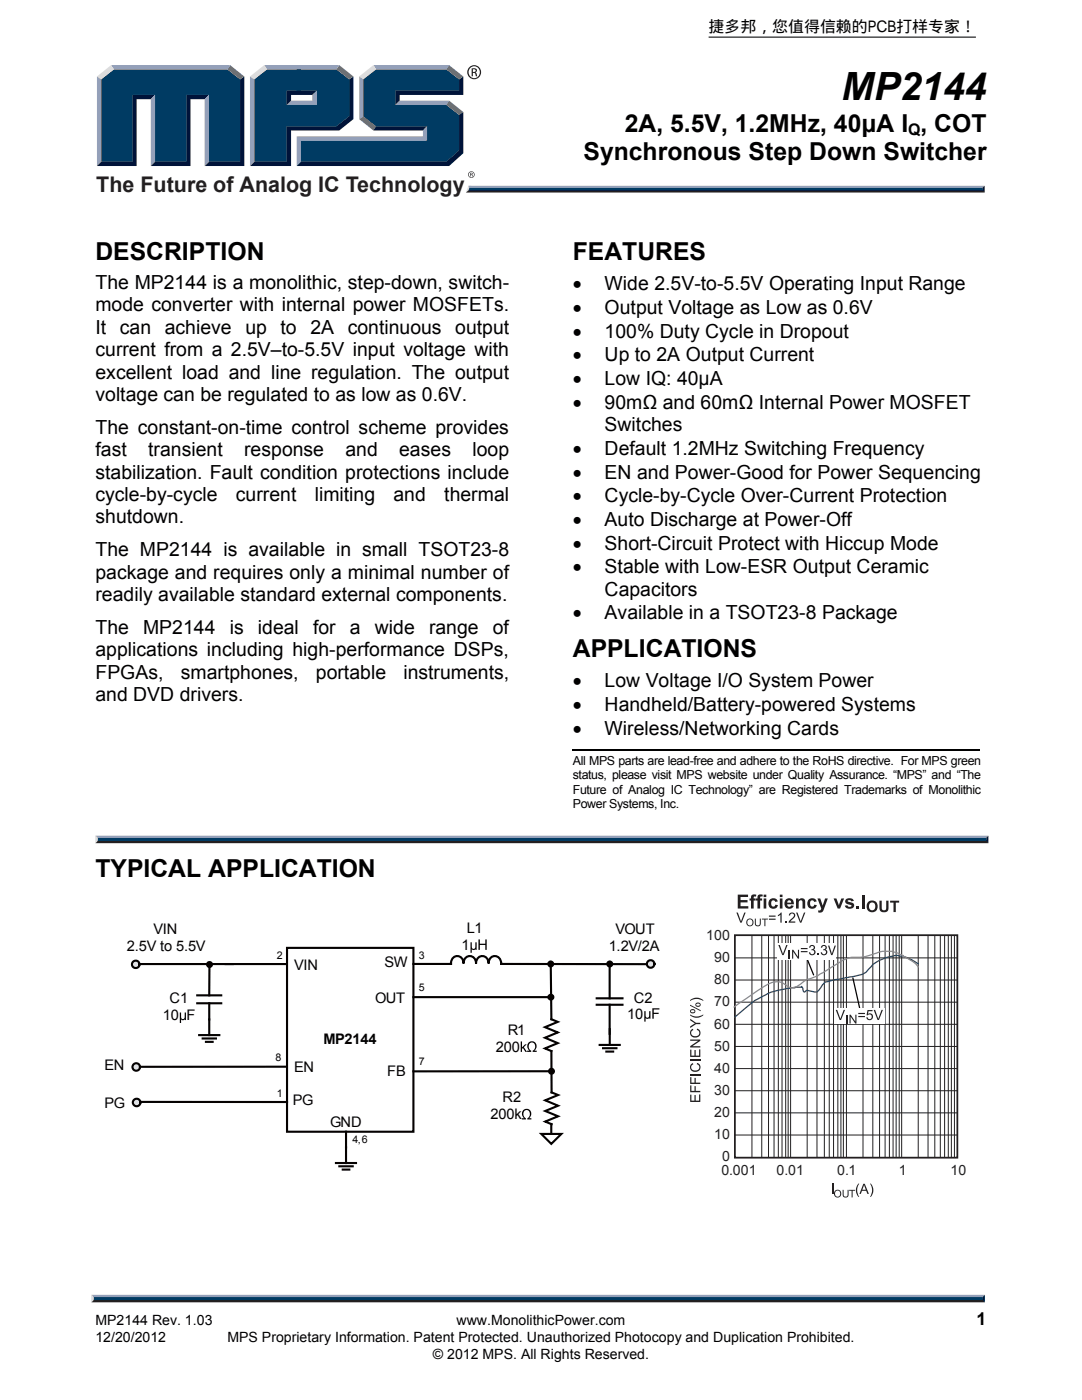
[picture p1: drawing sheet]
<svg xmlns="http://www.w3.org/2000/svg" width="216mm" height="279mm" viewBox="0 0 216 279" stroke-linecap="round" stroke-linejoin="round" font-family="sans-serif">
<path d="M93.5 37.1h.6l-.5 1.3h-.6z" fill="#dcddde"/>
<path d="M93.5 37.1h103l-.4 .7h-102.3z" fill="#94a0b9"/>
<path d="M93 38.4l.8-.6h102.3l.4 .6z" fill="#231f20"/>
<path d="M196.5 37.1v1.3l-.4-.4v-.5z" fill="#001339"/>
<path d="M93.7 37.5h102.4v.5h-102.6z" fill="#003b63"/>
<path d="M58.1 20.1h4.2l.9 .8h-6z" fill="#94a0b9"/>
<g fill="#003b63">
<path d="M20.2 15.8l2.5-2h22.7l2.5 2v16.5h-6.2v-13.3h-4.5v13.3h-6.3v-13.3h-4.5v13.3h-6.2z"/>
<path d="M50.7 15.8l2.6-2h6.8v4.3h-2.9v2.8h6v-2.8h-4v-4.3h7.9l2.6 2v7.4l-2.6 2h-9.9v7.1h-6.5z"/>
<path d="M60 28h25.1v-2.8h-10.1l-2.6-2v-7.4l2.6-2h14l2.6 2v2.3h-12.7v2.8h10.1l2.6 2v7.1l-2.6 2.3h-29z"/>
</g>
<path d="M74.5 13h15.1l-.6 .8h-13.9z" fill="#94a0b9"/>
<path d="M71.7 15.3l2.8-2.3 .6 .8-2.6 2z" fill="#dcddde"/>
<path d="M71.7 15.3l.8 .5v7.4l-.8 .6z" fill="#94a0b9"/>
<path d="M71.7 23.8l.8-.6 2.6 2-.6 .8z" fill="#547194"/>
<path d="M75.1 25.2h10.1l-.8 .8h-9.9z" fill="#001339"/>
<g fill="#94a0b9">
<path d="M59.2 27.2h25.2v-1.2l.8-.8v2.8h-25.1z"/>
<path d="M59.2 27.2l.9 .8v4.3l-.9 .8z"/>
</g>
<path d="M78.9 18.1h12.7v-2.3l.8-.5v3.7h-12.6v1.1l-.9 .8z" fill="#001339"/>
<path d="M79.8 20.1h9.8l-.6 .8h-10.1z" fill="#94a0b9"/>
<path d="M89.6 20.1l2.8 2.3-.8 .5-2.6-2z" fill="#547194"/>
<g fill="#001339">
<path d="M60.1 32.3h28.9l2.6-2.3v-7.1l.8-.5v8.2l-2.8 2.5h-30.4z"/>
<path d="M57.2 25.2h9.9l2.6-2v-7.4l.8-.5v8.5l-2.8 2.2h-9.6v7.1h-8.2l.8-.8h6.5z"/>
</g>
<path d="M67.7 13l2.8 2.3-.8 .5-2.6-2z" fill="#547194"/>
<path d="M52.7 13h15l-.6 .8h-13.8z" fill="#94a0b9"/>
<path d="M49.9 15.3l2.8-2.3 .6 .8-2.6 2z" fill="#dcddde"/>
<g fill="#94a0b9">
<path d="M49.9 15.3l.8 .5v16.5l-.8 .8z"/>
<path d="M62.3 19l.9-.9v2.8l-.9-.8z"/>
</g>
<g fill="#001339">
<path d="M57.2 18.1h6l-.9 .9h-4.2v1.1l-.9 .8z"/>
<path d="M47.9 15.8l.8-.5v17.8h-7.9l.9-.8h6.2z"/>
</g>
<path d="M45.9 13l2.8 2.3-.8 .5-2.5-2z" fill="#547194"/>
<path d="M22.2 13h23.7l-.5 .8h-22.7z" fill="#94a0b9"/>
<path d="M19.3 15.3l2.9-2.3 .5 .8-2.5 2z" fill="#dcddde"/>
<path d="M19.3 15.3l.9 .5v16.5l-.9 .8z" fill="#94a0b9"/>
<path d="M26.4 19h4.5l-.8 .8h-2.8v13.3h-8l.9-.8h6.2z" fill="#001339"/>
<path d="M30.9 19v13.3l-.8 .8v-13.3z" fill="#94a0b9"/>
<path d="M37.2 19h4.5l-.9 .8h-2.8v13.3h-7.9l.8-.8h6.3z" fill="#001339"/>
<path d="M41.7 19v13.3l-.9 .8v-13.3z" fill="#94a0b9"/>
<path d="M89.6 13l2.8 2.3-.8 .5-2.6-2z" fill="#547194"/>
<g fill="#231f20">
<path d="M18.7 259.2h177.4l.4 .7h-178.3z"/>
<path d="M93.2 14.4a1.4 1.4 0 0 1 2.8 0 1.4 1.4 0 0 1-2.8 0zM93.5 14.4a1.16 1.16 0 0 0 2.3 0 1.16 1.16 0 0 0-2.3 0zM94.1 13.7a.64 .64 0 0 1 .7-.1 .64 .64 0 0 1 .3 .6l-.2 .3 .2 .1 .1 .6h-.2l-.2-.5-.3-.1h-.1v.6h-.3zM94.4 13.8v.6l.5-.2-.1-.3z"/>
<path d="M93.4 34.8a.65 .65 0 0 1 1.3 0 .65 .65 0 0 1-1.3 0zM93.5 34.8a.55 .55 0 0 0 1.1 0 .55 .55 0 0 0-1.1 0zM93.8 34.5l.5 .1-.1 .3 .1 .3-.3-.3-.2 .3zM93.9 34.6v.2h.2l.1-.2z"/>
</g>
<path d="M18.3 258.4h178.2l-.4 .8h-177.4z" fill="#94a0b9"/>
<path d="M196.5 258.4v1.5l-.4-.4v-.6z" fill="#001339"/>
<path d="M18.7 258.9h177.4v.6h-177.4z" fill="#003b63"/>
<path d="M18.2 258.4l.5 .5v.5l-.5 .5z" fill="#dcddde"/>
<path d="M114.3 149.7h81.3" fill="none" stroke="#000" stroke-width=".34"/>
<path d="M19.5 167.5h177.3l.4 .8h-178.1z" fill="#231f20"/>
<path d="M19.1 166.8h178.1l-.4 .7h-177.3z" fill="#94a0b9"/>
<path d="M197.2 166.8v1.5l-.4-.5v-.6z" fill="#001339"/>
<path d="M19.5 167.2h177.3v.6h-177.3z" fill="#003b63"/>
<path d="M19 166.8l.5 .4v.6l-.5 .5z" fill="#dcddde"/>
<path d="M57.3 189.2h25.2v36.7h-25.2z" fill="#fff"/>
<path d="M39.4 198.6h4.7M57.3 189.2h25.2v36.7h-25.2zM82.5 192.4h7.5M39.4 200.2h4.7M39.7 206.6h4.1M40.4 207.3h2.7M41.1 207.9h1.3M41.8 203.5v3.1M110 213.8h-27.5" fill="none" stroke="#050100" stroke-width=".42"/>
<circle cx="110" cy="213.8" r=".69" fill="#050100"/>
<path d="M41.8 192.5v6.1M41.8 200.2v3.3" fill="none" stroke="#050100" stroke-width=".42"/>
<circle cx="41.8" cy="192.5" r=".7" fill="#050100"/>
<path d="M67 232.1h4M67.7 232.8h2.7M68.4 233.4h1.3M69 229v3.1" fill="none" stroke="#050100" stroke-width=".42"/>
<path d="M35.9 202.1h.2v.6a.43 .43 0 0 0 .4 .7 .43 .43 0 0 0 .4-.7v-.6h.2v1.5h-.2v-.2a.44 .44 0 0 1-.8 0v.8h-.2z" fill="#050100"/>
<path d="M57.1 212.9h-29.2" fill="none" stroke="#050100" stroke-width=".42"/>
<circle cx="27.2" cy="212.9" r=".75" fill="#dee5f1"/>
<g fill="none" stroke="#050100" stroke-width=".42">
<path d="M28 219.9h29.3"/>
<circle cx="27.2" cy="212.9" r=".75"/>
</g>
<g fill="#050100">
<path d="M128.6 201.8h.2v.6a.43 .43 0 0 0 .4 .7 .43 .43 0 0 0 .3-.7v-.6h.3v1.5h-.2v-.2a.44 .44 0 0 1-.8 .1v.7h-.2z"/>
<path d="M130.2 201.2h1.4v.3h-1.2v.6h1v.3h-1v.9h-.2z"/>
</g>
<path d="M27.8 192.4h29.3" fill="none" stroke="#050100" stroke-width=".42"/>
<circle cx="27.1" cy="192.5" r=".74" fill="#dee5f1"/>
<g fill="none" stroke="#050100" stroke-width=".42">
<path d="M110.1 218l1.3 .5-2.6 1.1 2.6 1.1-2.6 1 2.6 1.1-2.6 1 1.3 .6"/>
<circle cx="27.1" cy="192.5" r=".74"/>
</g>
<path d="M108 226.3h4l-2 2z" fill="#fff"/>
<path d="M109.9 192.4l.1 11 1.3 .5-2.5 1.1 2.5 1-2.5 1.1 2.5 1.1-2.5 1 1.2 .6M108 226.3h4l-2 2zM110 224.3v2" fill="none" stroke="#050100" stroke-width=".42"/>
<circle cx="109.9" cy="192.4" r=".7" fill="#050100"/>
<path d="M110 209.8l.1 8.2" fill="none" stroke="#050100" stroke-width=".42"/>
<circle cx="129.8" cy="192.4" r=".75" fill="#dee5f1"/>
<g fill="none" stroke="#050100" stroke-width=".42">
<path d="M119.1 199.2h5.1M121.7 192.4l-.1 6.8M119.1 200.5h5.1M119.7 208.5h4M120.3 209.2h2.7M121 209.9h1.3M121.6 200.5l.1 8"/>
<circle cx="129.8" cy="192.4" r=".75"/>
</g>
<circle cx="121.7" cy="192.4" r=".7" fill="#050100"/>
<g fill="#050100">
<path d="M103.9 207.8h.3v1.2l.6-.6h.3l-.6 .6 .7 .9h-.4l-.5-.7-.1 .1v.6h-.3z"/>
<path d="M105.5 208a1 1 0 0 1 1.5 .3 1 1 0 0 1-.4 1.4h.5v.2h-.8v-.2a.81 .81 0 0 0 .5-1 .81 .81 0 0 0-1-.6 .96 .96 0 0 0 .2 1.6v.2h-.8v-.2h.4a1.11 1.11 0 0 1-.1-1.7z"/>
<path d="M104.5 221.5a1 1 0 0 1 1.4 .2 1 1 0 0 1-.3 1.5h.4v.2h-.8v-.2a.81 .81 0 0 0 .6-1 .81 .81 0 0 0-1.1-.6 .96 .96 0 0 0 .2 1.6v.2h-.8v-.2h.5a1.11 1.11 0 0 1-.1-1.7z"/>
</g>
<path d="M69 225.9v3.1" fill="none" stroke="#050100" stroke-width=".42"/>
<circle cx="27.3" cy="220" r=".75" fill="#dee5f1"/>
<g fill="none" stroke="#050100" stroke-width=".42">
<path d="M82.5 199h27.4"/>
<circle cx="27.3" cy="220" r=".75"/>
</g>
<circle cx="109.9" cy="199" r=".7" fill="#050100"/>
<path d="M90 192.4a1.28 1.28 0 0 1 1.2-1.6 1.28 1.28 0 0 1 1.3 1.5 1.27 1.27 0 0 1 1.2-1.5 1.27 1.27 0 0 1 1.3 1.5 1.27 1.27 0 0 1 1.2-1.5 1.27 1.27 0 0 1 1.3 1.5 1.29 1.29 0 0 1 1.3-1.5 1.29 1.29 0 0 1 1.2 1.6M100 192.4h29.1" fill="none" stroke="#050100" stroke-width=".42"/>
<g fill="#050100">
<path d="M93.9 188.1h.2v.6a.43 .43 0 0 0 .4 .7 .43 .43 0 0 0 .4-.7v-.6h.2v1.5h-.2v-.2a.44 .44 0 0 1-.8 0v.7h-.2z"/>
<path d="M95.5 187.5h.3v.8h1v-.8h.3v2.1h-.3v-1h-1v1h-.3z"/>
</g>
<path d="M146.6 186.6h44.4v44.4h-44.4z" fill="none" stroke="#231f20" stroke-width=".35"/>
<g fill="none" stroke="#231f20" stroke-width=".2">
<path d="M146.7 195.6h44.2M146.7 191.2h44.2M150 186.7v44.2M152 186.7v44.2M153.3 186.7v44.2M154.4 186.7v44.2M155.3 186.7v44.2M156 186.7v44.2M156.8 186.7v44.2M157.3 186.7v44.2M157.8 186.7v44.2M161.1 186.7v44.2"/>
<path d="M163 186.7v44.2M164.5 186.7v44.2M165.5 186.7v44.2M166.3 186.7v44.2M167.2 186.7v44.2M167.8 186.7v44.2M168.3 186.7v44.2M168.9 186.7v44.2M172.2 186.7v44.2M174.2 186.7v44.2M175.5 186.7v44.2M176.6 186.7v44.2"/>
<path d="M177.5 186.7v44.2M178.2 186.7v44.2M178.8 186.7v44.2M179.4 186.7v44.2M179.9 186.7v44.2M183.2 186.7v44.2M185.2 186.7v44.2M186.5 186.7v44.2M187.6 186.7v44.2M188.5 186.7v44.2M189.2 186.7v44.2M189.8 186.7v44.2"/>
<path d="M190.4 186.7v44.2M146.7 217.7h44.2M146.7 213.3h44.2M146.7 208.8h44.2M146.7 204.4h44.2M146.7 200h44.2M146.7 226.5h44.2M146.7 222.1h44.2"/>
</g>
<path d="M183.2 192.4a6.5 6.5 0 0 0-7.1-1l-1.9 1.1-.9 .9a3.7 3.7 0 0 1-2.9 1.5l-4.9 .9a1.63 1.63 0 0 0-1.7 1.3l-.8 .9-1.6-.3a.64 .64 0 0 0-.8 .3l-.3-.1-.2-.9-.1-.1-.2 .1a17.1 17.1 0 0 0-9.8 3.1l-3.4 2.9" fill="none" stroke="#323362" stroke-width=".25"/>
<path d="M183.2 193a6.1 6.1 0 0 0-2.3-1.8l-.5-.4-.1 .1a2.97 2.97 0 0 0-2-.9l-.8-.1a4.6 4.6 0 0 0-2.6 .3 10.1 10.1 0 0 1-5 .8l-.5 .2a11.2 11.2 0 0 0-3.6 1.9l-2.7 1.6-1.2 .5a3.7 3.7 0 0 0-2.2 1.2 2.16 2.16 0 0 1-3.3-.1 3.4 3.4 0 0 0-3.7 .5l-6.2 4.2" fill="none" stroke="#a65ca4" stroke-width=".25"/>
<g fill="#231f20">
<path d="M147.2 178.5h2.1v.5h-1.5v.6h1.4v.5h-1.4v.8h1.5v.4h-2.1z"/>
<path d="M150 178.7l.3-.2 .6 .1-.1 .3-.4 .1v.3h.4v.4h-.4v1.6h-.5v-1.6h-.3v-.4h.3z"/>
<path d="M151.3 178.7l.3-.2 .6 .1-.1 .3-.4 .1v.3h.4v.4h-.4v1.6h-.6v-1.6h-.3v-.4h.3z"/>
<path d="M153.6 179.5a.97 .97 0 0 1 1.6 .4l-.5 .1a.42 .42 0 0 0-.6-.3 .42 .42 0 0 0-.2 .6 .44 .44 0 0 0 .2 .6 .44 .44 0 0 0 .6-.4l.5 .1a1.01 1.01 0 0 1-1.4 .7 1.01 1.01 0 0 1-.4-1.6z"/>
<path d="M158.8 179.3h.5v.3a.72 .72 0 0 1 .9-.3 .72 .72 0 0 1 .5 .8v1.2h-.6v-1.3a.39 .39 0 0 0-.5-.3 .39 .39 0 0 0-.2 .5v1.1h-.6z"/>
<path d="M161.4 179.5a.97 .97 0 0 1 1.6 .4l-.6 .1a.42 .42 0 0 0-.5-.3 .42 .42 0 0 0-.3 .6 .44 .44 0 0 0 .3 .6 .44 .44 0 0 0 .6-.4l.5 .1a1.01 1.01 0 0 1-1.4 .7 1.01 1.01 0 0 1-.4-1.6z"/>
<path d="M163.1 179.3h.6l.5 1.4 .4-1.4h.6l-.7 1.9a.89 .89 0 0 1-1.2 .9l-.1-.4h.4l.3-.4z"/>
<path d="M166.3 179.3h.6l.5 1.4 .5-1.4h.5l-.8 2h-.5z"/>
<path d="M168.8 179.4a1.03 1.03 0 0 1 1.6 .4l-.5 .1a.35 .35 0 0 0-.4-.3 .35 .35 0 0 0-.3 .3h.1a1.06 1.06 0 0 1 1.1 .8 1.01 1.01 0 0 1-.9 .7 1.01 1.01 0 0 1-.9-.7h.5a.39 .39 0 0 0 .4 .3 .39 .39 0 0 0 .4-.3 1.1 1.1 0 0 1-1.2-1z"/>
<path d="M170.9 180.8h.5v.5h-.5z"/>
<path d="M172 178.5h.5v2.8h-.5z"/>
<path d="M175.5 179.8h.4v1.2a.49 .49 0 0 0 .5 .7 .49 .49 0 0 0 .4-.7v-1.2h.5v1.1a.92 .92 0 0 1-.9 1.2 .92 .92 0 0 1-.9-1.1z"/>
<path d="M177.6 179.8h1.8v.3h-.7v1.9h-.4v-1.9h-.7z"/>
<path d="M146.9 182.1h.3l.7 1.8 .6-1.8h.3l-.8 2h-.3z"/>
<path d="M150.6 183.3h.2v.9a.4 .4 0 0 0 .3 .5 .4 .4 0 0 0 .5-.3v-1.1h.2v.9a.6 .6 0 0 1-.6 .7 .6 .6 0 0 1-.6-.7z"/>
<path d="M152 183.3h1.2v.2h-.5v1.3h-.2v-1.3h-.5z"/>
<path d="M155.2 182.6l.8-.5v2h-.3v-1.5l-.5 .3z"/>
<path d="M156.7 183.9h.3v.2h-.3z"/>
<path d="M157.6 182.3a.66 .66 0 0 1 1 .1 .66 .66 0 0 1-.3 1l-.6 .5h1v.2h-1.3l.2-.5a1.1 1.1 0 0 0 .7-1.2l-.4-.1-.2 .4h-.3z"/>
<path d="M158.8 182.1h.3l.7 1.8 .6-1.8h.3l-.8 2h-.3z"/>
<path d="M152.4 178.5h.5v.5h-.5zM152.4 179.3h.5v2h-.5z"/>
<path d="M155.6 178.5h.5v.5h-.5zM155.6 179.3h.5v2h-.5z"/>
<path d="M156.8 179.5a.96 .96 0 0 1 1.1-.1 .96 .96 0 0 1 .5 1.1h-1.3a.4 .4 0 0 0 .3 .5 .4 .4 0 0 0 .4-.3l.6 .1a1.01 1.01 0 0 1-1.5 .4 1.01 1.01 0 0 1-.3-1.4zM157.2 179.8l-.1 .3h.8l-.3-.4z"/>
<path d="M173.2 180a1.14 1.14 0 0 1 1.7 .1 1.14 1.14 0 0 1-.2 1.7 1.14 1.14 0 0 1-1.6-.3l-.2-.8zM173.6 180.3a.77 .77 0 0 0-.2 1 .77 .77 0 0 0 .9 .3 .75 .75 0 0 0 .3-1.1 .75 .75 0 0 0-1-.2z"/>
<path d="M148.9 184.1a.76 .76 0 0 1 1.5 0 .76 .76 0 0 1-1.5 0zM149.1 184.1a.57 .57 0 0 0 1.1 0 .57 .57 0 0 0-1.1 0z"/>
<path d="M153.4 182.7h1.4v.3h-1.4zM153.4 183.3h1.4v.3h-1.4z"/>
</g>
<path d="M166.2 236.2v2.1" fill="none" stroke="#231f20" stroke-width=".27"/>
<g fill="#231f20">
<path d="M168.1 237.5h.2v.8a.4 .4 0 0 0 .3 .5 .4 .4 0 0 0 .5-.2v-1.1h.2v.8a.6 .6 0 0 1-.6 .7 .6 .6 0 0 1-.6-.7z"/>
<path d="M169.4 237.5h1.2v.1h-.5v1.4h-.2v-1.4h-.5z"/>
<path d="M171.3 236.2h.1l-.1 .3a2.3 2.3 0 0 0 .1 2.4h-.1a2.04 2.04 0 0 1 0-2.7z"/>
<path d="M173.6 236.2h.2a2.04 2.04 0 0 1 0 2.7h-.2a2.34 2.34 0 0 0 0-2.7z"/>
<path d="M137.7 218.5h.3v1.2h.6v-1.2h.2v1.2h.7v-1.3h.2v1.5h-2z"/>
<path d="M137.7 216.6h.3v1.1h.6v-.9h.2v.9h.9v.3h-2z"/>
<path d="M137.7 215h.3v1.1h.6v-1h.2v1h.9v.2h-2z"/>
<path d="M166.4 238.2a.76 .76 0 0 1 1.5 0 .76 .76 0 0 1-1.5 0zM166.6 238.2a.6 .6 0 0 0 1.2 0 .6 .6 0 0 0-1.2 0z"/>
<path d="M172.3 236.2h.3l.8 2.1h-.3l-.3-.6h-.8l-.2 .6h-.3zM172.4 236.5l-.3 .9h.7z"/>
</g>
<path d="M137.7 214.5h2" fill="none" stroke="#231f20" stroke-width=".27"/>
<path d="M138 212.3l.3-.1v.2a.69 .69 0 0 0-.3 1 .69 .69 0 0 0 1 .2 .61 .61 0 0 0 .5-.6 .61 .61 0 0 0-.5-.6l.1-.3a.95 .95 0 0 1 .6 1.3 .95 .95 0 0 1-1.4 .5 .92 .92 0 0 1-.3-1.6z" fill="#231f20"/>
<path d="M137.7 211.6h2" fill="none" stroke="#231f20" stroke-width=".27"/>
<g fill="#231f20">
<path d="M137.7 209.5h.3v1.2h.6v-1.1h.2v1.1h.7v-1.3h.2v1.5h-2z"/>
<path d="M137.7 207.5h2v.2l-1.5 1.1h1.5v.2h-2v-.2l1.6-1.1h-1.6z"/>
<path d="M138 205.5l.3-.2v.3a.69 .69 0 0 0-.3 .9 .69 .69 0 0 0 1 .3 .61 .61 0 0 0 .5-.6 .61 .61 0 0 0-.5-.6l.1-.3a.95 .95 0 0 1 .6 1.3 .95 .95 0 0 1-1.4 .4 .92 .92 0 0 1-.3-1.5z"/>
<path d="M137.7 203.3l1.2 .8h.8v.3h-.8l-1.2 .8v-.4l1-.6-1-.6z"/>
<path d="M137.7 202.5l.3 .1a2.3 2.3 0 0 0 2.3-.1v.1a2.03 2.03 0 0 1-2.6 0z"/>
<path d="M137.7 199.6a2.03 2.03 0 0 1 2.6 0v.2a2.34 2.34 0 0 0-2.6 0z"/>
<path d="M137.7 200.5l2.1 1.1v.2l-2.1-1.1zM137.8 201.5a.49 .49 0 0 1 .8-.1 .49 .49 0 0 1-.1 .8 .49 .49 0 0 1-.6 0 .49 .49 0 0 1-.1-.7zM137.9 201.7a.32 .32 0 0 0 .3 .3 .32 .32 0 0 0 .3-.3zM138.9 200.2a.49 .49 0 0 1 .7-.1 .49 .49 0 0 1 0 .8 .49 .49 0 0 1-.7 0 .49 .49 0 0 1 0-.7zM139 200.4h-.1a.32 .32 0 0 0 .4 .3 .32 .32 0 0 0 .3-.3z"/>
</g>
<path d="M161.1 191.4l1.2 3.2M170.2 195.2l1.3 6" fill="none" stroke="#050100" stroke-width=".25"/>
<path d="M155.1 188.2h11.7v3.3h-11.7z" fill="#fff"/>
<g fill="#231f20">
<path d="M155.3 188.6h.3l.6 1.8 .7-1.8h.3l-.8 2h-.3z"/>
<path d="M157.4 189.6h.2v1.7h-.2z"/>
<path d="M158.1 189.6h.2l.9 1.3v-1.3h.2v1.7h-.2l-.9-1.4v1.4h-.2z"/>
<path d="M161.6 188.7a.54 .54 0 0 1 .9 0 .54 .54 0 0 1-.1 .8 .63 .63 0 0 1 0 1.1 .63 .63 0 0 1-1-.5l.3-.1a.41 .41 0 0 0 .4 .4 .41 .41 0 0 0 .4-.5 .41 .41 0 0 0-.6-.2v-.3a.35 .35 0 0 0 .5-.2 .35 .35 0 0 0-.4-.4 .35 .35 0 0 0-.3 .4l-.3-.1z"/>
<path d="M163.1 190.3h.3v.3h-.3z"/>
<path d="M164 188.7a.54 .54 0 0 1 .8 0 .54 .54 0 0 1-.1 .8 .63 .63 0 0 1 0 1.1 .63 .63 0 0 1-.9-.5l.2-.1a.41 .41 0 0 0 .5 .4 .41 .41 0 0 0 .3-.5 .41 .41 0 0 0-.5-.2v-.3a.35 .35 0 0 0 .4-.2 .35 .35 0 0 0-.3-.4 .35 .35 0 0 0-.4 .4l-.2-.1z"/>
<path d="M165.2 188.7h.3l.5 1.7 .5-1.7h.3l-.7 1.9h-.3z"/>
<path d="M159.8 189.2h1.3v.2h-1.3zM159.8 189.8h1.3v.2h-1.3z"/>
</g>
<path d="M166.4 201.1h10.1v3.2h-10.1z" fill="#fff"/>
<g fill="#231f20">
<path d="M166.8 201.5h.3l.6 1.8 .6-1.8h.3l-.8 2.1h-.3z"/>
<path d="M168.9 202.5h.2v1.8h-.2z"/>
<path d="M169.5 202.5h.2l1 1.4v-1.4h.2v1.8h-.2l-1-1.4v1.4h-.2z"/>
<path d="M173.1 201.6h1v.2h-.8l-.1 .6a.67 .67 0 0 1 .9 .3 .67 .67 0 0 1-.4 .9 .67 .67 0 0 1-.8-.6h.2a.44 .44 0 0 0 .7 .2 .44 .44 0 0 0 .1-.6 .44 .44 0 0 0-.7 0h-.3z"/>
<path d="M174.3 201.5h.3l.6 1.8 .7-1.8h.3l-.8 2.1h-.3z"/>
<path d="M171.3 202.1h1.3v.3h-1.3zM171.3 202.8h1.3v.2h-1.3z"/>
</g>
<path d="M141.4 7.4h53.3" fill="none" stroke="#000" stroke-width=".21"/>
<text font-size="7.8" x="167.9" y="20">MP2144</text>
<g font-size="4.9">
<text x="124.7" y="26.2">2A, 5.5V, 1.2MHz, 40μA I , COT</text>
<text x="116.5" y="31.9">Synchronous Step Down Switcher</text>
<text x="19" y="52">DESCRIPTION</text>
<text x="114.3" y="52">FEATURES</text>
<text x="114.3" y="131.2">APPLICATIONS</text>
<text x="19" y="175.1">TYPICAL APPLICATION</text>
</g>
<text font-size="4.3" fill="#231f20" x="19.2" y="38.4">The Future of Analog IC Technology</text>
<g font-size="3.9">
<text x="19" y="57.7">The MP2144 is a monolithic, step-down, switch-</text>
<text x="114.3" y="58">•</text>
<text x="120.7" y="58">Wide 2.5V-to-5.5V Operating Input Range</text>
<text x="19" y="62.2">mode converter with internal power MOSFETs.</text>
<text x="114.3" y="62.7">•</text>
<text x="120.7" y="62.7">Output Voltage as Low as 0.6V</text>
<text x="19" y="66.6">It</text>
<text x="19" y="71.1">current from a 2.5V–to-5.5V input voltage with</text>
<text x="23.9" y="66.6">can</text>
<text x="32.9" y="66.6">achieve</text>
<text x="49" y="66.6">up</text>
<text x="56" y="66.6">to</text>
<text x="61.9" y="66.6">2A continuous</text>
<text x="90.8" y="66.6">output</text>
<text x="114.3" y="67.4">•</text>
<text x="120.7" y="67.4">100% Duty Cycle in Dropout</text>
<text x="19" y="75.5">excellent load and line regulation. The output</text>
<text x="114.3" y="72.1">•</text>
<text x="114.3" y="76.9">•</text>
<text x="120.7" y="72.1">Up to 2A Output Current</text>
<text x="120.7" y="76.9">Low IQ: 40µA</text>
<text x="19" y="80">voltage can be regulated to as low as 0.6V.</text>
<text x="114.3" y="81.6">•</text>
<text x="120.7" y="81.6">90mΩ and 60mΩ Internal Power MOSFET</text>
<text x="19" y="86.6">The constant-on-time control scheme provides</text>
<text x="120.7" y="86">Switches</text>
<text x="19" y="91">fast</text>
<text x="19" y="95.5">stabilization. Fault condition protections include</text>
<text x="29.6" y="91">transient</text>
<text x="48.7" y="91">response</text>
<text x="68.9" y="91">and</text>
<text x="79.7" y="91">eases</text>
<text x="94.3" y="91">loop</text>
<text x="114.3" y="90.8">•</text>
<text x="114.3" y="95.5">•</text>
<text x="120.7" y="90.8">Default 1.2MHz Switching Frequency</text>
<text x="120.7" y="95.5">EN and Power-Good for Power Sequencing</text>
<text x="19" y="100">cycle-by-cycle</text>
<text x="47.1" y="100">current</text>
<text x="62.8" y="100">limiting</text>
<text x="78.5" y="100">and</text>
<text x="88.7" y="100">thermal</text>
<text x="114.3" y="100.2">•</text>
<text x="120.7" y="100.2">Cycle-by-Cycle Over-Current Protection</text>
<text x="19" y="104.4">shutdown.</text>
<text x="114.3" y="104.9">•</text>
<text x="120.7" y="104.9">Auto Discharge at Power-Off</text>
<text x="19" y="111">The MP2144 is available in small TSOT23-8</text>
<text x="114.3" y="109.7">•</text>
<text x="120.7" y="109.7">Short-Circuit Protect with Hiccup Mode</text>
<text x="19" y="115.5">package and requires only a minimal number of</text>
<text x="19" y="119.9">readily available standard external components.</text>
<text x="114.3" y="114.4">•</text>
<text x="120.7" y="118.9">Capacitors</text>
<text x="120.7" y="114.4">Stable with Low-ESR Output Ceramic</text>
<text x="114.3" y="123.6">•</text>
<text x="120.7" y="123.6">Available in a TSOT23-8 Package</text>
<text x="19" y="126.5">The</text>
<text x="19" y="131">applications including high-performance DSPs,</text>
<text x="28.6" y="126.5">MP2144</text>
<text x="45.8" y="126.5">is</text>
<text x="51.5" y="126.5">ideal</text>
<text x="62.5" y="126.5">for</text>
<text x="69.8" y="126.5">a</text>
<text x="74.8" y="126.5">wide</text>
<text x="85.6" y="126.5">range</text>
<text x="98.3" y="126.5">of</text>
<text x="19" y="135.4">FPGAs,</text>
<text x="36.1" y="135.4">smartphones,</text>
<text x="63" y="135.4">portable</text>
<text x="80.5" y="135.4">instruments,</text>
<text x="114.3" y="137.2">•</text>
<text x="120.7" y="137.2">Low Voltage I/O System Power</text>
<text x="19" y="139.9">and DVD drivers.</text>
<text x="114.3" y="141.9">•</text>
<text x="120.7" y="141.9">Handheld/Battery-powered Systems</text>
<text x="114.3" y="146.6">•</text>
<text x="120.7" y="146.6">Wireless/Networking Cards</text>
</g>
<text font-size="3.5" x="194.9" y="264.5">1</text>
<g font-size="3.2">
<text x="141.4" y="6.4">捷多邦，您值得信赖的PCB打样专家！</text>
<text x="181.2" y="26.9">Q</text>
</g>
<g font-size="2.9" fill="#050100">
<text x="25.3" y="189.8">2.5V to 5.5V</text>
<text x="30.6" y="186.4">VIN</text>
<text x="92.1" y="189.6">1</text>
<text x="93.1" y="186.1">L1</text>
<text x="121.5" y="189.8">1.2V/2A</text>
<text x="122.8" y="186.4">VOUT</text>
<text x="58.7" y="193.5">VIN</text>
<text x="76.7" y="193">SW</text>
<text x="32.5" y="203.6">10</text>
<text x="33.8" y="200.1">C1</text>
<text x="37.2" y="203.6">F</text>
<text x="74.8" y="200.1">OUT</text>
<text x="125.2" y="203.3">10</text>
<text x="126.5" y="200.1">C2</text>
<text x="64.5" y="208.3">MP2144</text>
<text x="98.9" y="209.9">200</text>
<text x="101.3" y="206.5">R1</text>
<text x="20.8" y="213.6">EN</text>
<text x="58.7" y="213.9">EN</text>
<text x="77.2" y="214.7">FB</text>
<text x="20.8" y="221">PG</text>
<text x="58.4" y="220.5">PG</text>
<text x="100.3" y="220">R2</text>
<text x="65.8" y="225">GND</text>
<text x="97.9" y="223.4">200k</text>
</g>
<g font-size="2.8" fill="#231f20">
<text x="140.9" y="187.6">100</text>
<text x="142.5" y="196.4">80</text>
<text x="142.5" y="192">90</text>
<text x="142.5" y="200.9">70</text>
<text x="142.5" y="209.7">50</text>
<text x="142.5" y="205.3">60</text>
<text x="142.5" y="214.1">40</text>
<text x="142.5" y="218.5">30</text>
<text x="142.5" y="227.4">10</text>
<text x="142.5" y="222.9">20</text>
<text x="144.1" y="231.8">0</text>
<text x="143.9" y="234.4">0.001</text>
<text x="155" y="234.4">0.01</text>
<text x="167" y="234.4">0.1</text>
<text x="179.3" y="234.4">1</text>
<text x="189.7" y="234.4">10</text>
</g>
<g font-size="2.8">
<text x="19" y="267.9">12/20/2012</text>
<text x="19" y="264.5">MP2144 Rev. 1.03</text>
<text x="45.4" y="267.9">MPS Proprietary Information. Patent Protected. Unauthorized Photocopy and Duplication Prohibited.</text>
<text x="91.1" y="264.5">www.MonolithicPower.com</text>
<text x="86.4" y="271.1">© 2012 MPS. All Rights Reserved.</text>
</g>
<g font-size="2.5">
<text x="114.3" y="152.7">All MPS parts are lead-free and adhere to the RoHS directive. For MPS green</text>
<text x="114.3" y="155.6">status, please visit MPS website under Quality Assurance. “MPS” and “The</text>
<text x="114.3" y="161.2">Power Systems, Inc.</text>
<text x="114.3" y="158.4">Future of Analog IC Technology” are Registered Trademarks of Monolithic</text>
</g>
<g font-size="2.1" fill="#050100">
<text x="55.3" y="191.4">2</text>
<text x="83.6" y="191.4">3</text>
<text x="83.6" y="197.8">5</text>
<text x="55" y="211.8">8</text>
<text x="83.6" y="212.6">7</text>
<text x="55.3" y="218.9">1</text>
<text x="70.4" y="228.2">4,6</text>
</g>
</svg>
